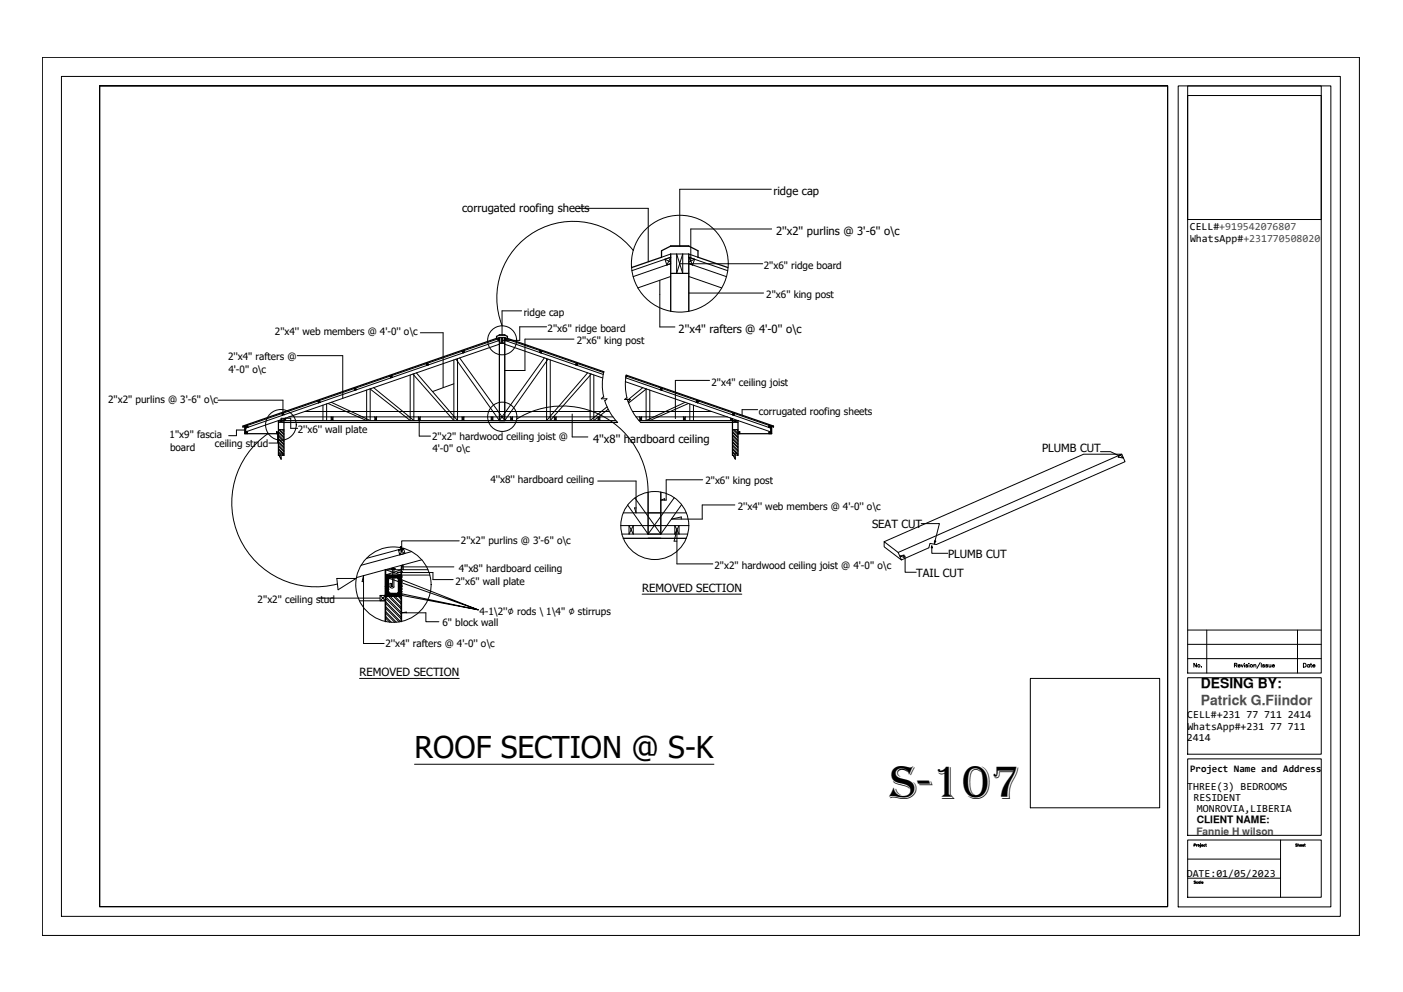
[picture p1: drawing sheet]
<svg xmlns="http://www.w3.org/2000/svg" width="420mm" height="297mm" viewBox="0 0 420 297" stroke-linecap="round" stroke-linejoin="round" font-family="sans-serif">
<!-- layer: 0 -->
<g fill="none" stroke="#000" stroke-width=".3">
<path d="M12.7 17.2h394.4v262.9h-394.4zM18.4 22.9h383v251.5h-383zM352.8 25.7h45.8v245.9h-45.8zM355.7 28.6h40v172.9h-40zM231 56.7h-27.4v17M173.1 62.4h21v16M189.6 75a22.9 22.9 0 0 0-29.3-5.7 22.9 22.9 0 0 0-9.9 28.3M199.1 77.6l.6 1.8M199.1 77.6l1.8 .9M199.7 79.4l1.2-.5-11.3 3.9M200.9 76.1v17.1M200.9 77l-11.7 4.1"/>
<path d="M200.9 76.1l-2.8 .9M200.9 77l-1.8 .6M200.9 77l-1.2 2.4M200.9 76.1h5.4M202.6 76.1v5.8l1.9-5.8v5.8zM203.6 79h24.8M206.3 76.1v17.1M206.3 77l11.6 4.1M206.3 76.1l2.7 .9M206.3 77l1.7 .6M206.3 77l1.1 2.4M207.4 79.4l-1.1-.5 11.2 3.9"/>
<path d="M208 77.6l-.6 1.8M208 77.6l-1.7 .9M231.1 68.6h-24.2v9.6M125.9 99.6h6.8v16.5M156.2 93.1h-5.8v7.2M163.7 97.9h-8.1v4h-5.2M197.6 83.9v14h4.5M200.9 81.9h5.4M200.9 82.8l-9.9 3.4M206.3 82.8l9.8 3.4M206.3 87.7h22.4M65.3 119.8h19.4v4.2"/>
<path d="M89 106.5h13.6v12.8M95.7 119.9l-.5 .2M95.7 119.9l.2 .6M95.7 119.9l-.3 .7M106 116.4l.2 .5M106 116.4l.7 .3M106.5 116.2l-.3 .7M106.5 116.2l-.5 .2M106.5 116.2l.2 .5M106.7 116.7l-.5 .2M109.8 116.8v9.1l-11.6-5.1M110.9 116.4v9.5l-11.7-5.4"/>
<path d="M116.8 112.6l.2 .5M116.8 112.6l.7 .4M117.3 112.5l-.5 .1M117.3 112.5l.2 .5M117.3 112.5l-.3 .6M117.5 113l-.5 .1M122.8 112.3v13.6l-12-9.5M123.9 111.9v14l-12-9.8M127.6 108.9l.2 .5M127.6 108.9l.7 .3M128.1 108.7l-.5 .2M128.1 108.7l.2 .5"/>
<path d="M128.1 108.7l-.3 .7M128.3 109.2l-.5 .2M135.9 107.8v18.1l-12.3-13.9M135.9 114.9l-6.4 2.3M136.6 107.6l12.9 18.3M137 107.4v18.5l-12.3-14.2M137.7 107.2l13.5 18.7M138.5 105.2l.1 .5M138.5 105.2l.6 .3M139 105l-.5 .2M139 105l.1 .5M139 105l-.4 .7"/>
<path d="M139.1 105.5l-.5 .2M149 101.5l.2 .6M149 101.5l.5 .3M149.2 102.1l.3-.2-64.4 22.3M149.5 102.8h1.7M149.5 101v24.9M149.5 103.1l-75.9 26.2M149.5 101.3l-76.2 26.4 .3 2.2 .5-.6M149.5 101l-.8 .3M149.5 101.3l-.5 .2M149.5 101.3l-.3 .8M149.5 101h1.7"/>
<path d="M150.1 101v1.8l.5-1.8v1.8zM151.2 101v24.9M151.2 103.1l29.3 10.1M151.2 101.3l29.6 10.3M151.2 101l.8 .3M151.2 101.3l.5 .2M151.2 101.3l.3 .8M151.5 102.1l-.3-.2 29.5 10.2M151.7 101.5l-.2 .6M151.7 101.5l-.5 .3M161.6 105.5l.5 .2M161.7 105l.5 .2"/>
<path d="M161.7 105l-.1 .5M161.7 105l.4 .7M162.2 105.2l-.1 .5M162.2 105.2l-.6 .3M163 107.2l-13.5 18.7M163.7 107.4v18.5l12.3-14.2M164.1 107.6l-12.9 18.3M164.8 107.8v18.1l12.3-13.9M171.9 101.5h-14.7v9.4h-6M172.4 109.2l.5 .2M172.5 108.7l.5 .2M172.5 108.7l-.1 .5"/>
<path d="M172.5 108.7l.4 .7M173 108.9l-.1 .5M173 108.9l-.6 .3M176.7 111.9v14l5.1-4.1M177.8 112.3v13.6l4.3-3.4M180.8 111.3a16.3 16.3 0 0 0 0 7.6l-.7 .5h1.7l-.7 .6a16.4 16.4 0 0 0 3.8 6.5M187.3 114.3l43.5 15M187.5 112.3a16.3 16.3 0 0 0 .3 6.9l-.7 .4h1.7l-.7 .7M187.6 112.6l-.2 .5 43.4 15.1M187.6 112.6l43.5 15.1-.3 2.2-.6-.6M187.6 112.6l-.2 .1M187.9 119.8a16.3 16.3 0 0 0 3.9 6.7"/>
<path d="M192.5 116.1l-4.6 3.7M193.5 116.4v9.5l11.7-5.4M193.6 116.4l-5.4 4.3M194.6 116.8v9.1l11.6-5.1M197.7 116.7l.5 .2M197.9 116.2l.5 .2M197.9 116.2l-.2 .5M197.9 116.2l.3 .7M198.4 116.4l-.2 .5M198.4 116.4l-.7 .3M208.7 119.9l.5 .2M208.7 119.9l-.2 .6"/>
<path d="M208.7 119.9l.3 .7M212.5 113.9h-10.2v11.4M73.3 128.8h-2.5v1.7h-2.3M73.6 129.3h.5v.6h-.5zM73.6 127.6v1.7M73.6 127.6l.2 .5M73.6 127.6l.7 .3M73.6 127.6l-.3 2.3M73.6 129.3l.5 .6M74.1 127.4l.2 .5M74.1 127.4l-.5 .2M74.1 127.4l-.3 .7"/>
<path d="M74.3 127.9l-.5 .2M80.3 129.8a25.2 25.2 0 0 0-8.6 31.3 25.2 25.2 0 0 0 29.4 13.8M82.8 129.3h.6v.6h-.6zM82.8 129.3l.6 .6M83.1 129.6v3.1h-2.6M83.4 136.4h.4l-.1 .2 .5 .9v-2.2l.5 .9-.2 .2h.5M83.4 135.6l.8 .9M83.4 134.6l.8 .9M83.4 133.6l1.6 1.6M83.4 132.6l1.6 1.6M83.4 131.6l1.6 1.7M83.4 130.6l1.6 1.6"/>
<path d="M83.4 129.6l1.6 1.6M83.4 136.3l.1 .1M83.4 135.3l.8 .8M83.4 134.3l1.6 1.6M83.4 133.3l1.6 1.6M83.4 132.3l1.6 1.6M83.4 131.3l1.6 1.6M83.4 130.2l1.6 1.7M83.4 129.2l1.6 1.7M83.4 128.6h1.6M83.4 129.3l-.6 .6M83.5 128.6l1.5 1.6"/>
<path d="M83.7 136.6l.5 .5M83.8 128.6l1.2 1.3M84.2 126.2v-.9h2.9v3h2M84.4 123.9l.7 .3M84.4 135.7l.6 .6M84.5 128.6l.5 .6M84.8 128.6l.2 .2M84.9 123.7l-.5 .2M84.9 123.7l.2 .5M84.9 123.7l-.3 .7-.2-.5M85.1 124.2l-11.5 4M85.4 125.3l-.4 .6-1.6 .6h1.6l-1.6-.6h101"/>
<path d="M85.5 125.2v.7l-.3-.6M86.5 124.8h97M91.3 123.2h91.2M95.2 120.1l.2 .5M95.2 120.1l.7 .4M95.9 120.5l-.5 .1M96.7 121.3v4.6M97.8 120.9v5M99.2 124.8v1.1l.5-1.1v1.1zM112.3 124.8v1.1l.5-1.1v1.1zM125.3 124.8v1.1l.5-1.1v1.1zM125.5 125.9v4.7h3.4"/>
<path d="M138.4 124.8v1.1l.5-1.1v1.1zM147.1 124.8v1.1l.5-1.1v1.1zM152.9 124.8v1.1l.6-1.1v1.1zM154.7 125.5a25.7 25.7 0 0 1 39.4 21.8M166.5 124.8l-.5 1.1v-1.1l.6 1.1v-1.1M171.4 124v6.8h4.7M179.1 124.8v1.1l.5-1.1v1.1zM189.4 123.2h23.7M190.4 124.8h27.4M191.6 124.8v1.1l.5-1.1v1.1zM204.7 124.8v1.1l.5-1.1v1.1zM206.6 120.9v5"/>
<path d="M207.7 121.3v4.6M208.5 120.5l.5 .1M209.2 120.1l-.2 .5M209.2 120.1l-.7 .4M218.8 125.2v.7l.3-.6M219 125.3l.4 .6 1.6 .6h-1.6l1.6-.6h-29.7M219.3 124.2l.5 .2M219.4 136.4h.4l-.1 .2 .5 .9v-2.2l.5 1.1h.3M219.4 135.5l.8 .9M219.4 134.6l.8 .8M219.4 133.5l1.6 1.7M219.4 132.5l1.6 1.6"/>
<path d="M219.4 131.5l1.6 1.7M219.4 130.5l1.6 1.7M219.4 129.5l1.6 1.6M219.4 136.2l.1 .2M219.4 135.2l.8 .8M219.4 134.2l1.6 1.6M219.4 133.2l1.6 1.6M219.4 132.2l1.6 1.6M219.4 131.2l1.6 1.6M219.4 130.2l1.6 1.6M219.4 129.1l1.6 1.7M219.4 128.6h1.6"/>
<path d="M219.5 123.7l.3 .7M219.5 123.7l.5 .2M219.5 123.7l-.2 .5M219.5 128.6l1.5 1.5M219.7 136.6l.5 .5M219.9 128.6l1.1 1.2M220 123.9l-.2 .5M220 123.9l-.7 .3M220 137.2l.2 .2M220.4 135.5l.6 .7M220.5 128.6l.5 .5M220.9 128.6l.1 .2"/>
<path d="M221 129.3h.6v.6h-.6zM221 129.3l.6 .6M221.6 129.3l-.6 .6M226.9 122.7h-4.7v1.6M230.1 127.9l.5 .2M230.2 129.3h.6v.6h-.6zM230.3 127.4l.5 .2M230.3 127.4l-.2 .5M230.3 127.4l.3 .7M230.8 127.6v1.7M230.8 127.6l-.2 .5M230.8 127.6l-.7 .3"/>
<path d="M230.8 127.6l.3 2.3M230.8 129.3l-.6 .6M179 144h11.5v9.6l-.5-1.5h.5M185.9 157.4h20.4M186.2 159.9h19.7M186.6 153.6h18.9M187.9 151.2l6.2 8.7M188.4 157.4v2.5l1.2-2.5v2.5zM190.1 149.1l7.8 10.8M194.1 147.4v12.5M197.9 147.3v12.6M201.9 149l-7.8 10.9"/>
<path d="M202.1 157.4v2.5l1.3-2.5v2.5zM204.1 151.1l-6.2 8.8M210.4 143.7h-10.9v6.1h-1.6l1.1-.5v.5M220.1 151.2h-9.8v4.2h-9.2l2.9-.6v.6M95.4 179.1h18.4M100.9 173.2h5.7l-5.4 3.4zM108.9 174.1h-.5l.5-1.7v20.3h6.1M113.8 178.3v1.6M115.4 174.5h.1M115.4 177.6h.1M115.4 176.2h.1M115.4 176.3h.1"/>
<path d="M115.4 178.3h.1M115.4 173.1h.1M115.4 176.9h.1M115.4 178.3l-1.6 1.6h1.6v-1.6h-1.6l1.6 1.6h-7.8M115.4 175.6h.1M115.4 176.1v.1M115.4 178v.1M115.4 179.1l4.8 4.8M115.4 178.6l4.8 4.8M115.5 172.9h.1M115.5 173.7h.1M115.5 176.6h.1"/>
<path d="M115.5 178.1h.1M115.5 174.8h.1M115.5 173.3h.1M115.5 172.4h.1M115.5 173.9h.1M115.5 173.8h.1M115.5 174.5h.1M115.5 175h.1M115.5 177.3h.1M115.5 176.7h.1M115.5 175.3h.1M115.5 178.3h.1"/>
<path d="M115.5 175.4l.1 .1M115.5 175.4h.1M115.6 173.4h.1M115.6 175.7h.1M115.6 176.5h.1M115.6 177.2h.1M115.6 173.8h.1M115.6 172.5h.1M115.6 173.1h.1M115.6 173.5h.1M115.6 173.3h.1M115.6 174.1h.1"/>
<path d="M115.6 174.9h.1M115.6 175.8h.1M115.6 174.4h.1M115.6 177.8h.1M115.6 175.2h.1M115.6 178h.1M115.6 177.4h.1M115.6 173.6h.1M115.6 177h.1M115.6 178.4h.1M115.6 177.7h.1M115.6 176.3h.1"/>
<path d="M115.6 173h.1M115.6 176.3l.1 .1M115.7 172.5h.1M115.7 175.4h.1M115.7 177.6h.1M115.7 174.9h.1M115.7 173.5h.1M115.7 174.7h.1M115.7 176.2h.1M115.7 172.7h.1M115.7 176.6h.1M115.7 172.2h.1"/>
<path d="M115.7 176.3h.1M115.7 177.3h.1M115.7 173.8h.1M115.7 176h.1M115.7 176.8h.1M115.7 178.3h.1M115.7 173.4h.1M115.7 177.2h.1M115.8 174.4h.1M115.8 175.2h.1M115.8 174h.1M115.8 172.6h.1"/>
<path d="M115.8 177.4h.1M115.8 173.2h.1M115.8 174.1h.1M115.8 178h.1M115.8 174v.1M115.8 175.1v.1M115.8 173.6h.1M115.8 177.3h.1M115.8 176h.1M115.8 173h.1M115.8 178.1h.1M115.8 174.8h.1"/>
<path d="M115.8 177.7h.1M115.8 176.6h.1M115.9 172.8h.1M115.9 175.7h.1M115.9 177.2h.1M115.9 178h.1M115.9 177.9h.1M115.9 174.5h.1M115.9 173.1h.1M115.9 174.2h.1M115.9 175.8h.1M115.9 175.5h.1"/>
<path d="M115.9 173.3h.1M115.9 174h.1M115.9 176.6h.1M115.9 174.1h.1M115.9 176.3h.1M115.9 176.5h.1M115.9 175h.1M115.9 172.2h.1M115.9 178.5h.1M115.9 172.4h.1M115.9 176.2h.1M115.9 174.7h.1"/>
<path d="M115.9 172.5h.1M115.9 178.4h.1M115.9 177h.1M115.9 173.6h.1M115.9 172.6h.1M115.9 174.9h.1M115.9 176.9h.1M115.9 173h.1M115.9 175.9h.1M115.9 172.8v.1M115.9 176.9v.1M116 173.9h.1"/>
<path d="M116 177.7h.1M116 174.1h.1M116 172.8h.1M116 173.8h.1M116 177.6h.1M116 177.4h.1M116 172.3h.1M116 173.1h.1M116 176.1h.1M116 177.5h.1M116 178.3h.1M116 172.7h.1"/>
<path d="M116 175.3h.1M116 177.3h.1M116 178.4h.1M116 172.6v.1M116.1 174.4h.1M116.1 176.7h.1M116.1 174.7h.1M116.1 173.3h.1M116.1 176.5h.1M116.1 178h.1M116.1 174.2h.1M116.1 175.2h.1"/>
<path d="M116.1 172.8h.1M116.1 175.1h.1M116.1 175.9h.1M116.1 176.6h.1M116.1 172.2h.1M116.1 174.5h.1M116.1 173h.1M116.1 177.7h.1M116.1 173.5h.1M116.1 174.3h.1M116.1 173.8h.1M116.1 172.4h.1"/>
<path d="M116.1 177.2h.1M116.1 172.7h.1M116.1 173.5l.1 .1M116.1 177.6l.1 .1M116.1 172.9v.1M116.1 173.5v.1M116.1 177.6h.1M116.1 177.7v.1M116.2 172.7h.1M116.2 176.4h.1M116.2 177.8h.1M116.2 177.1h.1"/>
<path d="M116.2 175.7h.1M116.2 173.3h.1M116.2 174.9h.1M116.2 175.6h.1M116.2 175.6v.1M116.2 172.9h.1M116.2 172.5h.1M116.2 172.4h.1M116.2 178.4h.1M116.3 178.3h.1M116.3 177.9h.1M116.3 178.3l-.1 .1"/>
<path d="M116.3 178.5l3.9 3.9M116.4 178.2h.1M116.4 172.9h.1M116.4 178.3h.1M116.4 177.5l26.8 5.1-24-5M116.4 172.2h.1M116.4 172.5h.1M116.4 172.3h.1M116.4 173.1l26.8 9.5-24-9.4M116.5 177.8h.1M116.5 178.5h.1M116.5 178.3h.1"/>
<path d="M116.5 172.5h.1M116.5 178.2h.1M116.5 172.3v.1M116.5 178.2v.1M116.6 172.5h.1M116.6 178h.1M116.6 172.6h.1M116.6 177.9h.1M116.6 172.3h.1M116.7 172.2h.1M116.7 172.2v.1M116.7 177.9h.1"/>
<path d="M116.7 172.9h.1M116.7 178h.1M116.7 178.5h.1M116.7 172.7h.1M116.7 177.8v.1M116.7 177.8h.1M116.7 177.7h.1M116.8 172.2h.1M116.8 172.6h.1M116.8 178.5l3.4 3.4M116.8 175.7l.6 .4 .6-.4M116.8 177.7h.1"/>
<path d="M116.8 172.8h.1M116.9 178.2h.1M116.9 172.4h.1M116.9 178.4h.1M116.9 178.1h.1M116.9 172.3h.1M116.9 172.8h.1M117 172.9h.1M117 178.1h.1M117 172.4h.1M117 172.7h.1M117 177.7h.1"/>
<path d="M117 178.5h.1M117 178h.1M117 178.3h.1M117 177.9v.1M117.1 172.7h.1M117.1 177.9h.1M117.1 178.1h.1M117.1 178.2h.1M117.2 178.4h.1M117.2 172.2h.1M117.2 172.7h.1M117.2 170.3h1.2v.2h-1.2z"/>
<path d="M117.2 175.6h.4M117.2 172.5h.1M117.2 172.4h.1M117.2 174.7v.9v-.9M117.2 174.7h-.4v1.1M117.2 178.3h.1M117.2 177.9h.1M117.3 172.3h.1M117.3 177.8h.1M117.3 178h.1M117.3 178.3h.1M117.4 178.3h.1"/>
<path d="M117.4 173h.1M117.4 172.3h.1M117.4 172.6h.1M117.4 172.8h.1M117.4 172.5v.1M117.4 178.4h.1M117.5 177.8h.1M117.5 178h.1M117.5 178.4h.1M117.5 172.7h.1M117.5 172.3h.1M117.5 172.5h.1"/>
<path d="M117.5 178.2h.1M117.6 178.5h.1M117.6 178h.1M117.6 175.6v-5.5h.4v5.7M117.6 178.1h.1M117.6 178v.1M117.7 177.9h.1M117.7 177.8h.1M117.8 178.1h.1M117.8 177.9h.1M117.8 178.5l2.4 2.4M117.8 178.4h.1"/>
<path d="M117.9 178.2h.1M117.9 177.7h.1M117.9 178.3h.1M117.9 178.2v.1M118 178h.1M118 178.3h.1M118 178.2l-.1 .1M118 172.7h.1M118 178.2h.1M118.1 178.5h.1M118.1 172.6h.1M118.1 177.8h.1"/>
<path d="M118.1 172.4h.1M118.1 178.3h.1M118.1 177.9h.1M118.1 178.2h.1M118.2 178.4h.1M118.2 172.2h.1M118.2 172.3h.1M118.2 172.6h.1M118.2 177.7v.1M118.2 177.8h.1M118.2 178.5l2 2M118.3 177.8h.1"/>
<path d="M118.3 172.5v.1M118.3 172.7h.1M118.3 173h.1M118.3 178.3h.1M118.3 178h.1M118.3 172.9v.1M118.4 172.3h.1M118.4 172.4h.1M118.4 173h.1M118.4 177.9l.1 .1M118.4 178.4l.1 .1M118.4 178.5h.1"/>
<path d="M118.5 172.8h.1M118.5 177.9h-.1M118.5 178.2h.1M118.5 172.2h.1M118.5 178.4h.1M118.6 178.2h.1M118.6 172.6h.1M118.6 172.7h.1M118.6 177.9h.1M118.6 172.5h.1M118.7 172.6h.1M118.7 178h.1"/>
<path d="M118.7 177.8h.1M118.8 178.3h.1M118.8 178h.1M118.8 178.5h.1M118.8 172.9h.1M118.9 172.5h.1M118.9 172.3h.1M118.9 172.9h.1M118.9 178h.1M118.9 172.7h.1M118.9 178.3h.1M118.9 172.2h.1"/>
<path d="M118.9 178.3v.1M118.9 177.9h.1M119 177.7h.1M119 172.5h.1M119 172.7h.1M119 178.2h.1M119 178.4h.1M119 172.8h.1M119.1 177.9h.1M119.2 178h.1M119.2 178.2h.1M119.2 172.6h.1"/>
<path d="M119.2 172.3h.1M119.2 172.8h.1M119.2 172.4h.1M119.2 172.2v.1M119.2 178.5l1 1M119.2 177.8h.1M119.2 177.9h.1M119.2 173h.1M119.3 178.5h.1M119.3 178.2h.1M119.3 172.5h.1M119.3 177.8h.1"/>
<path d="M119.3 164.6l2 1.1M119.4 173.1h.1M119.4 176.1h.1M119.4 178.3h.1M119.4 172.2v.1M119.4 172.2l-.1 .1M119.4 172.3h.1M119.4 177.4h.1M119.4 178.2h.1M119.4 174.7h.1M119.4 177h.1M119.4 172.2h.1"/>
<path d="M119.4 175.1h.1M119.4 177l.1 .1M119.4 178.1v.1M119.4 174.8h.1M119.5 174.4h.1M119.5 175.8h.1M119.5 176.6h.1M119.5 173.1h.1M119.5 172.9h.1M119.5 176.7h.1M119.5 174.8v.1M119.5 174.3v.1"/>
<path d="M119.5 177.4h.1M119.5 172.8h.1M119.5 175h.1M119.5 178h.1M119.5 173.8h.1M119.5 173.6h.1M119.5 176.5h.1M119.5 175.9h.1M119.5 174.2h.1M119.5 178.1h.1M119.5 173.5h.1M119.5 176.4h.1"/>
<path d="M119.5 178.5h.1M119.5 173.3h.1M119.5 174.3h.1M119.5 177v.1M119.6 177.9h.1M119.6 172.7h.1M119.6 177.8h.1M119.6 176.6h.1M119.6 175h.1M119.6 174.8h.1M119.6 176.7h.1M119.6 176.2h.1"/>
<path d="M119.6 177h.1M119.6 172.6h.1M119.6 174.7h.1M119.6 175.7h.1M119.7 173.2h.1M119.7 174.6h.1M119.7 175.4h.1M119.7 178.3h.1M119.7 173.4h.1M119.7 176.9h.1M119.7 172.6h.1M119.7 176.4h.1"/>
<path d="M119.7 173.6h.1M119.7 177.7h.1M119.7 173.4v.1M119.7 173.8h.1M119.7 176.7h.1M119.7 178h.1M119.7 173.3h.1M119.7 176.1h.1M119.7 177.1h.1M119.7 166.1l1.1-1.9 .5 1.5-1.6 .4-.4-1.5 1.5-.4-11.1 3M119.7 176v.1M119.7 172.7h.1"/>
<path d="M119.7 178.5l.5 .5M119.7 177.8h.1M119.7 172.2h.1M119.7 173h.1M119.7 178.1h.1M119.7 173.9h.1M119.7 172.5h.1M119.7 176.5l.1 .1M119.7 176.5v.1M119.8 177.5h.1M119.8 178.5h.1M119.8 175.1h.1"/>
<path d="M119.8 176.5h.1M119.8 177.3h.1M119.8 174.7h.1M119.8 175.3h.1M119.8 175.4v.1M119.8 172.7h-.1M119.8 173.5h.1M119.8 174.9h.1M119.8 175.7h.1M119.8 173h.1M119.8 174.4h.1M119.8 175.4l.1 .1"/>
<path d="M119.8 175.5h.1M119.8 178.1h.1M119.9 174.1h.1M119.9 177.1h.1M119.9 175.7h.1M119.9 177.6h.1M119.9 172.2h.1M119.9 176.1h.1M119.9 178.4h.1M119.9 172.5h.1M119.9 173.3h.1M119.9 177.7h.1"/>
<path d="M119.9 178.5h.1M119.9 172.9h.1M119.9 175.8h.1M119.9 176.7h.1M119.9 174.3h.1M119.9 177.8h.1M120 177.4h.1M120 175.5h.1M120 176.9h.1M120 176h.1M120 178.4h.1M120 173.6h.1"/>
<path d="M120 177.2h.1M120 174.6h.1M120 178.1h.1M120 173.8h.1M120 175.2h.1M120 176.1h.1M120 172.5h.1M120 174.5h.1M120 172.6h.1M120 174.3h.1M120 173.1h.1M120 173.9h.1"/>
<path d="M120 173.6v.2M120 172.2h.1M120 174.4h.1M120.1 176.5h.1M120.1 172.8h.1M120.1 173.6h.1M120.1 175.8h.1M120.1 178h.1M120.1 174h.1M120.1 175h.1M120.1 176.1h.1M120.1 173.8l-.1 .1"/>
<path d="M120.1 177.2h.1M120.1 175.6h.1M120.1 177.9h.1M120.1 175.7h.1M120.1 174.9h.1M120.1 173.2h.1M120.1 176.4v.1M120.2 174.2h.1M120.2 176.4h.1M120.2 172.5h.1M120.2 175.4h.1M120.2 176.3h.1"/>
<path d="M120.2 178.5h-4.8h4.8M120.2 170.6l-4.8 1.6h13.3M120.2 169.3v1.3M120.3 169.3l-.1 1.3M120.5 171.4v-.2l-1.6 .2h10.8v2.2h6M120.7 169.1v1.5l-.1-1.4M120.7 169.7h15.2M123.3 165.2l-15.2 4.1M126.3 167.6l-19.6 5.4M128.2 170.6h-12.8l4.8 1.6M137.5 162h-17.2v3.2l-.4-1.5h.4M192.3 177.9h29.9"/>
<path d="M202.7 162h-.8l.8-3.3v10.2h10.8M115.4 185l1.3 1.3M115.4 183.5l2.8 2.8M115.4 182.1l4.1 4.1M115.4 180.6l4.8 4.8M115.4 186l.2 .1M115.4 184.5l1.8 1.8M115.4 183l3.3 3.3M115.4 181.6l4.6 4.5M115.4 180.1l4.8 4.8M121.7 183.5v-.2l-1.5 .2h7.3v2.7h3.9M355.7 188.7h40"/>
<path d="M355.7 192.9h40M355.7 197.2h40M358.3 198.6v1.2l-.8-1.2v1.2M359.8 199.7h.1M361.4 188.7v12.8M369.7 199.2l.7-.1v-.4l-.7-.1v1.2M370.1 199.2l.3 .6M370.8 199.3h.6a.38 .38 0 0 0-.6-.1 .38 .38 0 0 0 0 .6 .38 .38 0 0 0 .6-.2M371.7 199l.3 .8 .3-.8M372.6 198.7h.1M372.7 199.1v.7M373.7 199.2l-.2-.2-.4 .2 .6 .3-.1 .2-.5-.1"/>
<path d="M374 198.7h.1M374 199.1v.7M375.5 199.2l.4-.2 .2 .8M375.5 199v.8M377.4 198.4l-1 1.7M377.7 198.6v1.2M378.7 199.2l-.2-.2-.4 .2 .6 .3v.2l-.6-.1M379.6 199.2l-.2-.2-.4 .2 .6 .3v.2l-.6-.1M380 199l.1 .7 .5-.2M380.6 199v.8M381 199.3h.7a.34 .34 0 0 0-.4-.3 .34 .34 0 0 0-.3 .3l.2 .4 .5-.1M388.6 188.7v12.8"/>
<path d="M390.3 198.6h.5a.61 .61 0 0 1 .4 .6 .61 .61 0 0 1-.4 .6h-.5zM392.1 199.2a.37 .37 0 0 0-.5-.1 .37 .37 0 0 0 0 .6 .37 .37 0 0 0 .5-.1M392.1 199v.8M392.4 199h.4M392.6 198.6v.9l.3 .3M393.1 199.3h.7a.38 .38 0 0 0-.5-.2 .38 .38 0 0 0-.2 .5 .38 .38 0 0 0 .6 .1l.1-.1M107.7 203.1h29.8M308.6 203.1h38.7v38.8h-38.7zM355.7 202.9h40v22.9h-40zM124.1 228.8h89.7M355.7 227.2h40v22.9h-40zM355.7 251.5h40v17.2h-40z"/>
<path d="M355.7 257.2h27.8M357.6 253.1h.4v-.3l-.4-.1v.7M358.3 252.9v.5M358.6 252.9l-.3 .2M359.5 252.7h.1M359.5 253v.6l-.1 .1M359.8 253.1h.4v-.1a.24 .24 0 0 0-.4 0 .24 .24 0 0 0 .1 .4 .24 .24 0 0 0 .3-.1M360.8 253.1a.23 .23 0 0 0-.3-.1 .23 .23 0 0 0 0 .4 .23 .23 0 0 0 .3-.1M361 252.9h.3M361.1 252.7l.2 .7M383.5 251.5v17.2M388.5 252.8l-.4-.1v.3l.4 .3h-.5"/>
<path d="M388.7 253.1l.4-.1 .1 .4M388.7 252.7v.7M389.4 253.1h.4l-.1-.1a.24 .24 0 0 0-.3 0 .24 .24 0 0 0 .1 .4 .24 .24 0 0 0 .3-.1M390 253.1h.4v-.1a.24 .24 0 0 0-.4 0 .24 .24 0 0 0 .1 .4 .24 .24 0 0 0 .3-.1M390.6 252.9h.3M390.7 252.7l.2 .7M355.7 263h27.8M358 263.9h-.4l.4 .5h-.4M358.7 264.1h-.1a.25 .25 0 0 0-.3 0 .25 .25 0 0 0 0 .4 .25 .25 0 0 0 .4-.1M359.3 264.1a.25 .25 0 0 0-.4 0 .25 .25 0 0 0 .1 .4 .25 .25 0 0 0 .3-.1M359.3 264.1v.4M359.6 263.8v.7"/>
<path d="M359.9 264.3h.4l-.1-.2a.24 .24 0 0 0-.3 .3 .24 .24 0 0 0 .4 0"/>
<circle cx="203.6" cy="79" r="14.5"/>
<circle cx="150.4" cy="101.9" r="4.3"/>
<circle cx="84.1" cy="127.2" r="4.6"/>
<circle cx="150.4" cy="124.8" r="4.4"/>
<circle cx="196.1" cy="157.4" r="10.2"/>
<circle cx="116.4" cy="173.1" r=".15"/>
<circle cx="116.4" cy="177.5" r=".15"/>
<circle cx="117.8" cy="175.1" r="11.3"/>
<circle cx="119.2" cy="177.6" r=".15"/>
<circle cx="119.2" cy="173.2" r=".15"/>
<circle cx="359" cy="199.4" r=".37"/>
<circle cx="374.8" cy="199.4" r=".37"/>
<circle cx="359" cy="253.2" r=".24"/>
</g>
<g fill="#000" stroke="#000" stroke-width=".3">
<path d="M115.3 175.6h.2zM118.8 172.6h.1zM119 172.7h.2zM119.3 178.1h.2zM119.3 177h.2zM119.3 176.8h.2zM119.4 177.3h.2zM119.5 173h.1zM119.5 177.7v.2zM119.5 176.9h.2zM119.6 175.5h.1zM119.6 176h.2z"/>
<path d="M119.7 173.2h.1zM119.7 175.1h.2zM119.7 178h.2zM119.7 172.3h.2zM119.8 173.6v.2zM119.8 174.2h.2zM119.9 174.7h.1zM120 176.1v.1zM119.9 176.7h.2zM120 173.8h.1zM120 175.2h.1zM120 175.8h.2z"/>
<path d="M120 174.4h.2zM120.1 177.7h.2z"/>
<circle cx="115.4" cy="178" r=".07"/>
<circle cx="115.6" cy="172.2" r=".07"/>
<circle cx="116.8" cy="177.7" r=".07"/>
<circle cx="117.6" cy="177.7" r=".07"/>
<circle cx="119" cy="172.2" r=".07"/>
<circle cx="119.2" cy="172.4" r=".07"/>
<circle cx="119.3" cy="172.9" r=".07"/>
<circle cx="119.4" cy="173.4" r=".07"/>
<circle cx="119.4" cy="175.4" r=".07"/>
<circle cx="119.5" cy="172.5" r=".07"/>
<circle cx="119.5" cy="173.9" r=".07"/>
<circle cx="119.5" cy="175.9" r=".07"/>
<circle cx="119.5" cy="174.4" r=".07"/>
<circle cx="119.6" cy="174.9" r=".07"/>
<circle cx="119.6" cy="176.4" r=".07"/>
<circle cx="119.6" cy="173.5" r=".07"/>
<circle cx="119.6" cy="178.3" r=".07"/>
<circle cx="119.7" cy="174" r=".07"/>
<circle cx="119.7" cy="172.7" r=".07"/>
<circle cx="119.7" cy="177.4" r=".07"/>
<circle cx="119.8" cy="174.6" r=".07"/>
<circle cx="119.8" cy="176.5" r=".07"/>
<circle cx="119.8" cy="178.5" r=".07"/>
<circle cx="119.9" cy="175.6" r=".07"/>
<circle cx="119.9" cy="177.1" r=".07"/>
<circle cx="119.9" cy="177.6" r=".07"/>
<circle cx="119.9" cy="172.8" r=".07"/>
<circle cx="120" cy="173.3" r=".07"/>
<circle cx="120" cy="178.1" r=".07"/>
<circle cx="120.1" cy="177.2" r=".07"/>
<circle cx="120.1" cy="172.4" r=".07"/>
<circle cx="120.1" cy="172.9" r=".07"/>
</g>
<path d="M189.1 80.1l9-3.1v-1.9l2.8-1.4h5.4l2.7 1.4v1.9l9 3.1M180.8 111.3l-28.8-10v-.6l-.8-.4h-1.7l-.8 .4v.6l-75.9 26.3v.3l.5-.2v2.2h10.1M187.5 112.3l44.1 15.3v.3l-.5-.2v2.2h-10.1M83.4 125.9v10.5M85 126.5h99.9M85 125.4v11M191.8 126.5h27.6M219.4 125.4v11M221 125.9v10.5M186.6 161.2h18.9" fill="none" stroke="#000" stroke-width=".38"/>
<path d="M115.4 170.6v15.5M116.2 173h3.2v4.7h-3.2zM120.2 170.6v15.5" fill="none" stroke="#000" stroke-width=".51"/>
<!-- layer: A-ANNO-WALL -->
<g fill="none" stroke="#000" stroke-width=".3">
<path d="M73.6 127.6l.5-.2 .2 .5-.5 .2zM329.6 135.2h3l2.6 1.3M335.4 136.2l1 .9-1.6-.2zM335.4 136.2l-66.4 29.2M335.5 136.2l.4-.2 1 2.2-56.5 24.9-1.9-.4-.3 1.3-8.3 3.7-.9-2.3M335.9 136h-11.4l-59.7 26.2M275.9 156.8h5.4l-1.3 5.2M269 165.4l-4.2-3.2v1.5l5.1 4M269.5 166.5l1.2-.3v.7zM270.7 166.5h.3v4.9h3.4M279 164v1.7h4.8M279 163.4l.2 .6h-.3z"/>
<path d="M279.9 161.9l.3 .1-.4 .9z"/>
</g>
<!-- layer: Viewport -->
<path d="M29.8 25.7h319.9v245.8h-319.9z" fill="none" stroke="#1d1d1d" stroke-width=".3"/>
<!-- layer: A-DIM -->
<path d="M29.8 25.7h319.9v245.8h-319.9zM355.7 25.7h40v40h-40z" fill="none" stroke="#000" stroke-width=".3"/>
<!-- layer: A-WALL -->
<path d="M29.8 25.7h319.9v245.8h-319.9z" fill="none" stroke="#000" stroke-width=".3"/>
<text font-size="14.7" x="266.5" y="239.2">S-107</text>
<text font-size="9" x="124.1" y="227">ROOF SECTION @ S-K</text>
<text font-size="4.2" x="359.6" y="206">DESING BY:</text>
<text font-size="4.2" fill="#4c4c4c" x="359.6" y="211.1">Patrick G.Fiindor</text>
<g font-size="3.4">
<text x="231.6" y="58.4">ridge cap</text>
<text x="138.4" y="63.4">corrugated roofing sheets</text>
<text x="232.4" y="70.3">2''x2'' purlins @ 3'-6'' o\c</text>
<text x="203.2" y="99.7">2''x4'' rafters @ 4'-0'' o\c</text>
<text x="177.6" y="132.7">4''x8'' hardboard ceiling</text>
<text x="312.1" y="135.5">PLUMB CUT</text>
<text x="261.1" y="158.1">SEAT CUT</text>
<text x="283.9" y="167">PLUMB CUT</text>
<text x="274.4" y="172.8">TAIL CUT</text>
<text x="192.3" y="177.2">REMOVED SECTION</text>
<text x="107.7" y="202.5">REMOVED SECTION</text>
</g>
<g font-size="3.2">
<text x="356.3" y="68.8">CELL#+919542076807</text>
<text x="356.4" y="72.4">WhatsApp#+231770508020</text>
<text x="355.5" y="214.9">CELL#+231 77 711 2414</text>
<text x="355.5" y="221.9">2414</text>
<text x="355.6" y="218.5">WhatsApp#+231 77 711</text>
<text x="355.5" y="236.5">THREE(3) BEDROOMS</text>
<text x="357.4" y="239.9">RESIDENT</text>
<text x="358.5" y="243">MONROVIA,LIBERIA</text>
<text x="355.4" y="262.6">DATE:01/05/2023</text>
</g>
<g font-size="3">
<text x="228.7" y="80.4">2''x6'' ridge board</text>
<text x="229.5" y="89.1">2''x6'' king post</text>
<text x="156.8" y="94.6">ridge cap</text>
<text x="82.3" y="100.3">2''x4'' web members @ 4'-0'' o\c</text>
<text x="164" y="99.3">2''x6'' ridge board</text>
<text x="68.3" y="107.9">2''x4'' rafters @</text>
<text x="172.7" y="102.9">2''x6'' king post</text>
<text x="68.4" y="111.6">4'-0'' o\c</text>
<text x="213" y="115.5">2''x4'' ceiling joist</text>
<text x="32.4" y="120.6">2''x2'' purlins @ 3'-6'' o\c</text>
<text x="227.3" y="124.1">corrugated roofing sheets</text>
<text x="50.8" y="131.2">1''x9'' fascia</text>
<text x="89.2" y="129.7">2''x6'' wall plate</text>
<text x="129.4" y="131.7">2''x2'' hardwood ceiling joist @</text>
<text x="50.9" y="134.9">board</text>
<text x="64.3" y="134">ceiling strud</text>
<text x="129.5" y="135.5">4'-0'' o\c</text>
<text x="146.9" y="144.6">4''x8'' hardboard ceiling</text>
<text x="211.2" y="145">2''x6'' king post</text>
<text x="221" y="152.8">2''x4'' web members @ 4'-0'' o\c</text>
<text x="138" y="163">2''x2'' purlins @ 3'-6'' o\c</text>
<text x="137.4" y="171.3">4''x8'' hardboard ceiling</text>
<text x="213.9" y="170.3">2''x2'' hardwood ceiling joist @ 4'-0'' o\c</text>
<text x="136.4" y="175.1">2''x6'' wall plate</text>
<text x="77.2" y="180.5">2''x2'' ceiling stud</text>
<text x="143.6" y="184.2">4-1\2''∅ rods \ 1\4'' ∅ stirrups</text>
<text x="132.5" y="187.5">6'' block wall</text>
<text x="115.4" y="193.7">2''x4'' rafters @ 4'-0'' o\c</text>
<text x="356.4" y="231">Project Name and Address</text>
<text x="358.4" y="246.3">CLIENT NAME:</text>
</g>
<text font-size="3" fill="#4c4c4c" x="358.3" y="250">Fannie H wilson</text>
</svg>
